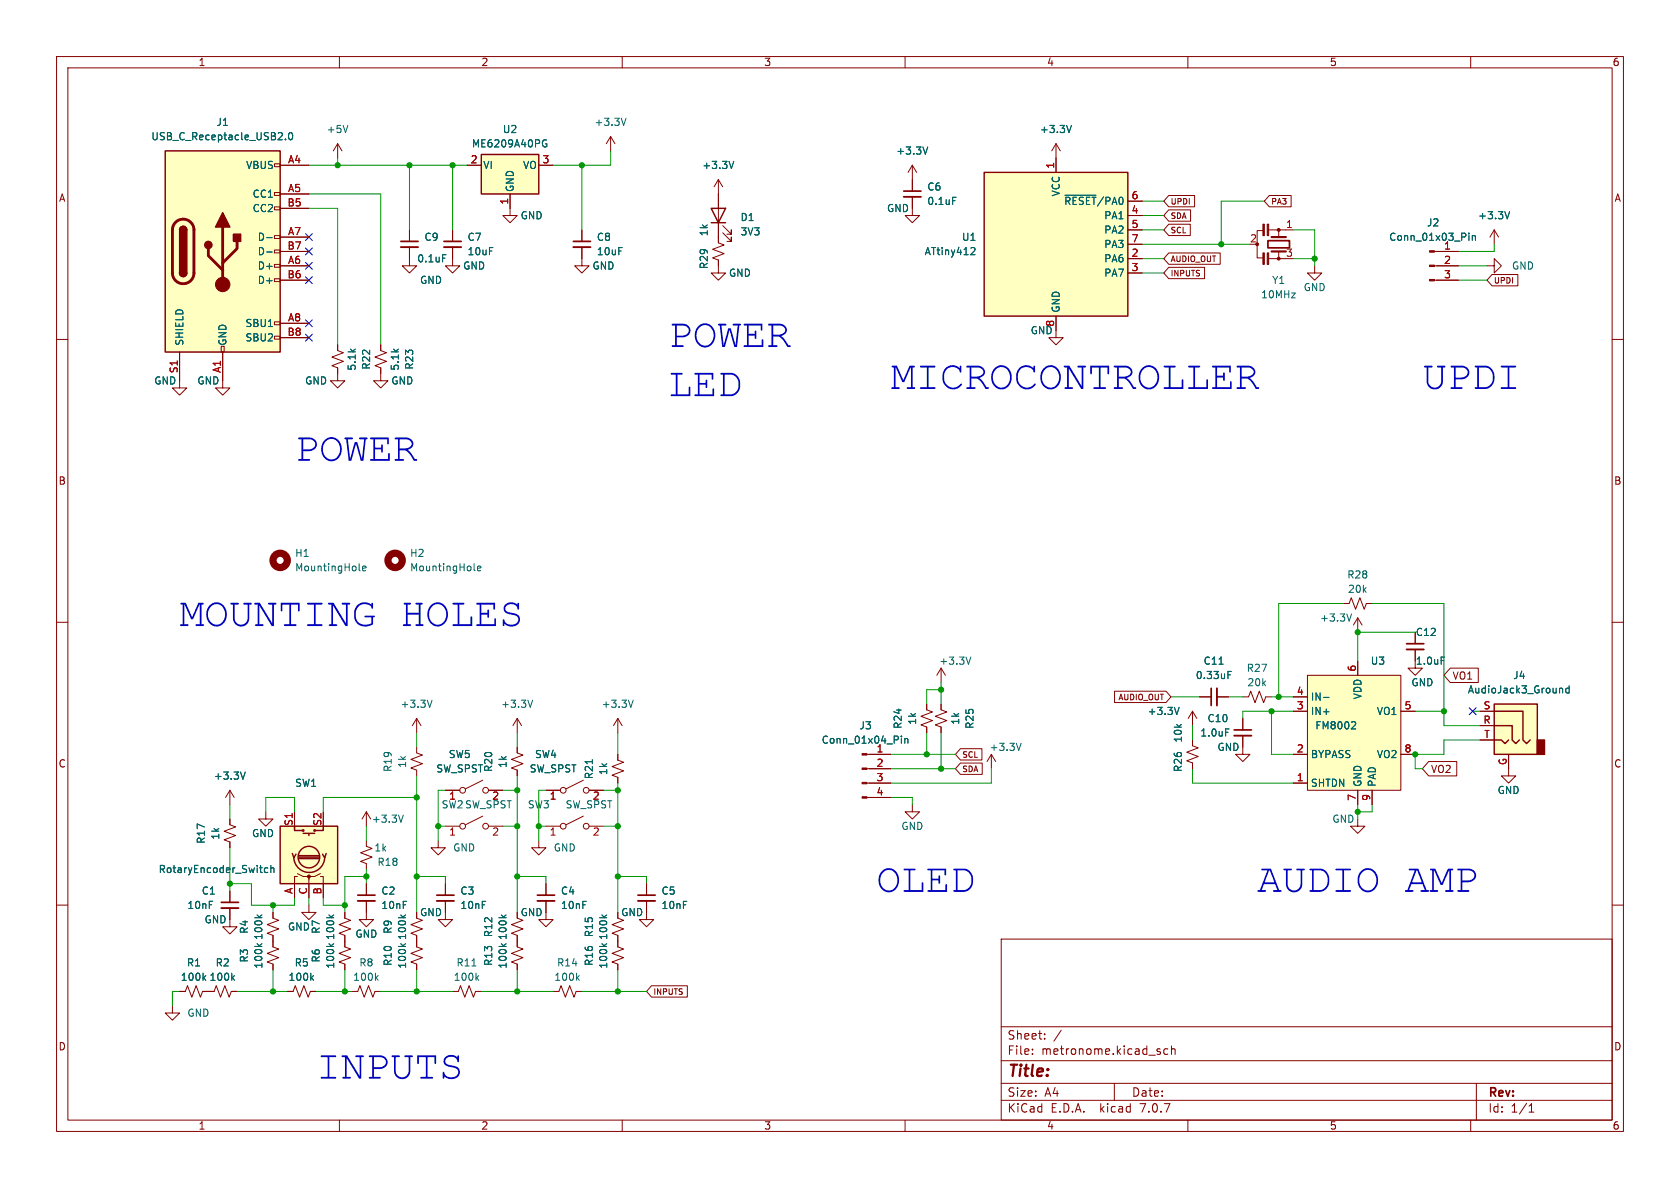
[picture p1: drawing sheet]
<svg xmlns="http://www.w3.org/2000/svg" width="297mm" height="210mm" viewBox="0 0 297 210" stroke-linecap="round" stroke-linejoin="round" font-family="sans-serif">
<g fill="none" stroke="#840000" stroke-width=".18">
<path d="M10 10h277v190h-277zM12 12h273v186h-273zM60 10v2M110 10v2M160 10v2M210 10v2M260 10v2M48.5 36.6h1v.5h-1zM48.5 34h1v.5h-1zM48.5 29h1v.5h-1zM49.5 29.2h5.1M49.5 34.3h5.1"/>
<path d="M49.5 36.8h5.1M59.7 25.4l-.8 1.3M59.7 25.4v2.5M59.7 25.4l.8 1.3M82.5 29.2h2.6M90.2 34.3v3.8h1.2l-1.2 1.3-1.3-1.3h1.3M95.2 29.2h2.6M107.9 24.1l-.7 1.3M107.9 24.1v2.6M107.9 24.1l.8 1.3M127 31.8v11.1l1 .4-2 .8 2 .7-2 .8 1 .4v2.3h1.3l-1.3 1.2-1.3-1.2h1.3M127 31.8l-.8 1.2"/>
<path d="M127 31.8l.8 1.2M127.8 39.9l1.5 1.5v-.8v.8h-.8M161.3 34.8v3.3h1.3l-1.3 1.3-1.3-1.3h1.3M161.3 29.2v4.6M161.3 29.2l-.8 1.3M161.3 29.2l.8 1.3M186.7 25.4v5.1M186.7 25.4l-.8 1.3M186.7 25.4l.8 1.3M199.4 38.1h2.5M199.4 35.6h2.5M206.6 37.1h3.9v2h-3.9l-.9-1z"/>
<path d="M206.6 39.6h3.8v2h-3.8l-.9-1zM206.6 34.6h4.6v2h-4.6l-.9-1zM224.4 34.6h3.9v2h-3.9l-.9-1zM10 60h2M48.5 59.4h1v.5h-1zM48.5 56.9h1v.5h-1zM48.5 49.3h1v.5h-1zM48.5 46.7h1v.5h-1zM48.5 44.2h1v.5h-1zM48.5 41.7h1v.5h-1zM49.5 47h5.1M49.5 41.9h5.1"/>
<path d="M49.5 57.2h5.1M49.5 49.5h5.1M49.5 44.5h5.1M49.5 59.7h5.1M72.4 43.7v3.3h1.3l-1.3 1.3-1.3-1.3h1.3M72.4 40.6v2.1M80 43.7v3.3h1.3l-1.3 1.3-1.3-1.3h1.3M80 40.6v2.1M102.9 43.7v3.3h1.2l-1.2 1.3-1.3-1.3h1.3M102.9 40.6v2.1M127.8 41.1l1.5 1.6v-.8v.8h-.8M186.7 55.9v3.8h1.3l-1.3 1.3-1.3-1.3h1.3"/>
<path d="M199.4 45.7h2.5M199.4 48.3h2.5M199.4 40.6h2.5M199.4 43.2h2.5M206.6 44.7h9.1v2h-9.1l-.9-1zM206.6 47.3h6.4v2h-6.4l-.9-1zM223.4 40.8h-1.2v4.8h1.1M224.3 45.7h3M224.3 40.6h4.3M226.1 40.6v1.2M226.1 44.5v1.2M232.4 47v1.3h1.3l-1.3 1.2-1.3-1.2h1.3"/>
<path d="M253.6 47h4.2M253.6 49.5h4.2M253.6 44.5h4.2M262.9 47h1.3v-1.3l1.2 1.3-1.2 1.3v-1.3M263.8 48.5h4.5v2h-4.5l-.9-1zM264.2 40.6l-.8 1.3M264.2 40.6v2.6M264.2 40.6l.7 1.3M285 60h2M31.7 62.2v6.4h1.3l-1.3 1.3-1.2-1.3h1.2M39.1 61.2h.5v1h-.5zM39.4 62.2v6.4h1.2l-1.2 1.3-1.3-1.3h1.3"/>
<path d="M59.7 61v1l1 .4-2 .7 2 .8-2 .7 1 .4v2.3h1.3l-1.3 1.3-1.3-1.3h1.3M67.3 61v1l1 .4-2 .7 2 .8-2 .7 1 .4v2.3h1.3l-1.3 1.3-1.3-1.3h1.3M10 110h2M166.4 118.1l-.8 1.3M166.4 118.1v2.6M166.4 118.1l.7 1.3M231.1 119.4h16.5v20.3h-16.5zM237.5 106.7h1l.4-1 .7 2 .8-2 .8 2 .4-1h1M240 109.2l-.7 1.3M240 109.2v2.6M240 116.8v2.6M240 109.2l.8 1.3"/>
<path d="M250.2 114.8v3.3h1.3l-1.3 1.3-1.3-1.3h1.3M250.2 111.8v2M256.4 118.1h4.9v2.6h-4.9l-1.1-1.3zM285 110h2M40.6 139.7v2.5M40.6 139.7l-.7 1.3M40.6 139.7l.8 1.3M73.7 132.1v1l1 .4-2.1 .7 2.1 .8-2.1 .8 1.1 .3v1.1M73.7 127v2.5M73.7 127l-.8 1.3M73.7 127l.7 1.3M78.7 139.7h2.6"/>
<path d="M85.3 137.9l-3 1.5M86.4 139.7h2.5M91.4 132.1v1l1.1 .4-2.1 .7 2.1 .8-2.1 .8 1 .3v1.1M91.4 127v2.5M91.4 127l-.7 1.3M91.4 127l.8 1.3M96.5 139.7h2.6M103.1 137.9l-3 1.5M104.1 139.7h2.6M109.2 133.4v1l1 .3-2 .8 2 .8-2 .7 1 .4v1M109.2 127v2.5M109.2 127l-.7 1.3"/>
<path d="M109.2 127l.8 1.3M153.3 138.4h4.2M153.3 135.9h4.2M153.3 133.4h4.2M163.8 124.5v1l1 .4-2 .7 2 .8-2 .7 1 .4v1M166.4 124.5v1l1 .4-2 .7 2 .8-2 .7 1 .4v1M169.8 134.9h3.8v2h-3.8l-.9-1zM169.8 132.3h3.8v2.1h-3.8l-.9-1zM175.3 133.4l-.8 1.2M175.3 133.4v2.5M175.3 133.4l.7 1.2M197 122.2h9.1l.9 1-.9 1h-9.1z"/>
<path d="M210.8 130.8v1l1 .4-2 .8 2 .7-2 .8 1 .4v1M210.8 125.7l-.7 1.3M210.8 125.7v2.6M210.8 125.7l.8 1.3M212.1 123.2h2M215.1 123.2h2.1M219.7 123.2h1l.4-1 .8 2 .7-2 .8 2 .4-1h1M219.7 130v3.4h1.3l-1.3 1.2-1.3-1.2h1.3M219.7 127v2M228.6 138.4h2.5M228.6 133.4h2.5M228.6 123.2h2.5"/>
<path d="M228.6 125.7h2.5M240 139.7v2.5M242.6 139.7v2.5M247.6 133.4h2.6M247.6 125.7h2.6M252.6 134.6h4.9v2.6h-4.9l-1.1-1.3zM261.6 128.3h2.6M261.6 125.7h2.6M261.6 130.8h2.6M266.7 133.4v3.8h-1.3l1.3 1.2 1.3-1.2h-1.3M10 160h2M40.6 144.8v1l1.1 .4-2.1 .7 2.1 .8-2.1 .8 1 .3v1.1"/>
<path d="M40.6 157.5v2M47 143.5v1.3h1.3l-1.3 1.3-1.3-1.3h1.3M52.1 143.5v2.6M52.6 154.9h-.5v3.9M52.6 154.4l1 .5h1v.5M56.6 154.9h.5v3.9M56.6 154.4l-1 .5h-1v3.9M64.8 159.3v3.3h1.2l-1.2 1.2-1.3-1.2h1.3M64.8 148.6v1l1 .4-2 .7 2 .8-2 .8 1 .4v1M64.8 143.5v2.6M64.8 156.2v2M64.8 143.5l-.8 1.3"/>
<path d="M64.8 143.5l.7 1.3M77.5 148.6v1.3h1.2l-1.2 1.2-1.3-1.2h1.3M78.7 159.3v3.3h1.3l-1.3 1.2-1.2-1.2h1.2M78.7 146.1h2.6M78.7 156.2v2M85.3 144.3l-3 1.5M86.4 146.1h2.5M95.2 148.6v1.3h1.3l-1.3 1.2-1.2-1.2h1.2M96.5 159.3v3.3h1.3l-1.3 1.2-1.3-1.2h1.3M96.5 146.1h2.6M96.5 156.2v2M103.1 144.3l-3 1.5"/>
<path d="M104.1 146.1h2.6M114.3 159.3v3.3h1.3l-1.3 1.2-1.3-1.2h1.3M114.3 156.2v2M153.3 141h4.2M161.3 142.2v1.3h1.3l-1.3 1.3-1.3-1.3h1.3M240 144.8v1.3h1.3l-1.3 1.2-1.2-1.2h1.2M285 160h2M30.5 177.8v1.3h1.2l-1.2 1.2-1.3-1.2h1.3M31.7 175.3h1.1l.3-1.1 .8 2.1 .8-2.1 .7 2.1 .4-1h2l.4-1.1 .8 2.1 .8-2.1 .7 2.1 .4-1h1M40.6 160.5v3.3h1.3l-1.3 1.3-1.2-1.3h1.2M48.3 161.3v1l1 .4-2.1 .7 2.1 .8-2.1 .8 1.1 .4v2l1 .4-2.1 .7 2.1 .8-2.1 .8 1.1 .3v1.1M50.8 175.3h1l.4-1.1 .8 2.1 .7-2.1 .8 2.1 .4-1h1"/>
<path d="M54.6 160v1.3h1.3l-1.3 1.3-1.3-1.3h1.3M61 161.3v1l1 .4-2.1 .7 2.1 .8-2.1 .8 1.1 .4v2l1 .4-2.1 .7 2.1 .8-2.1 .8 1.1 .3v1.1M62.2 175.3h1l.4-1.1 .8 2.1 .8-2.1 .7 2.1 .4-1h1M73.7 162.3l1 .4-2.1 .7 2.1 .8-2.1 .8 1.1 .4v2l1 .4-2.1 .7 2.1 .8-2.1 .8 1.1 .3v1.1M80 175.3h1l.4-1.1 .8 2.1 .7-2.1 .8 2.1 .4-1h1M91.4 162.3l1.1 .4-2.1 .7 2.1 .8-2.1 .8 1 .4v2l1.1 .4-2.1 .7 2.1 .8-2.1 .8 1 .3v1.1M97.8 175.3h1l.4-1.1 .7 2.1 .8-2.1 .8 2.1 .4-1h1M109.2 162.3l1 .4-2 .7 2 .8-2 .8 1 .4v2l1 .4-2 .7 2 .8-2 .8 1 .3v1.1M115.2 174.3h6.3v2h-6.3l-.9-1zM177 166h108v32h-108zM60 198v2M110 198v2"/>
<path d="M160 198v2M177 194.5h108M177 191.5h108M177 187.5h108M177 181.5h108M182.5 186.3v.1M182.5 185.5v.1M184.7 183.6v.1M184.7 182.8v.1M187.6 182.1l-1.3 2M197 191.5v3M205.1 186v.3"/>
<path d="M206.5 185.5l-.5-.1-.3 .3v.4l.2 .2h.6M207.1 185.5l.2-.1 .4 .1v.9M207.1 184.9v1.5M210 198v2M260 198v2M261 191.5v6.5M270.3 196.6h.9M270.3 195.5l.4-.4v1.5"/>
<circle cx="81.8" cy="139.7" r=".51"/>
<circle cx="85.9" cy="139.7" r=".51"/>
<circle cx="99.6" cy="139.7" r=".51"/>
<circle cx="103.6" cy="139.7" r=".51"/>
<circle cx="81.8" cy="146.1" r=".51"/>
<circle cx="85.9" cy="146.1" r=".51"/>
<circle cx="99.6" cy="146.1" r=".51"/>
<circle cx="103.6" cy="146.1" r=".51"/>
</g>
<g fill="none" stroke="#006464" stroke-width=".18">
<path d="M50.5 24.6v.1M51.1 23.6l.2-.2a.68 .68 0 0 1 .5 .7 .68 .68 0 0 1-.5 .6l-.2-.1-.1-.4zM61.5 22.2l-.4 1.2M96.4 25.4h.3l-.1 .5-.3 .1-.3-.2M96.6 24.8l-.3-.1-.3 .2M110.7 20.9l-.5 1.3M129.7 28.5l-.4 1.3M164 26l-.4 1.2M168.4 34.9h.6M188.3 34.5h5.5M189.4 22.2l-.4 1.2M266.9 37.4l-.4 1.3"/>
<path d="M47.1 42h1M47.1 44.5h1M78.2 45h.7M171.8 43.8h.4l.2 .3-.8 .9h.8M259.7 41.2v.1M259.7 41.6v.9M260.3 41.6v.9M260.3 41.8l.2-.2 .3 .1v.8M63.5 100.7l.2 .2M64.1 100.5l.6-.1-.1-.3h-.3l-.2 .1 .1 .6h.4M83.8 100.7l.2 .2M84.4 100.5l.6-.1v-.3h-.4l-.2 .1 .1 .6h.5"/>
<path d="M171.6 116.1l-.4 1.3M215.5 117.4h.7M217.1 119.3h.4M217.1 118.7h.6M238.9 108.5l-.4 1.3M254.8 116.1h.6M43.4 136.5l-.5 1.2M76.4 123.8l-.4 1.2M94.2 123.8l-.5 1.2M104.7 134.3v.7M111.9 123.8l-.4 1.2M159.4 130.1v.1"/>
<path d="M159.4 130.5v.9M160 130.5v.9M160 130.7l.1-.2 .3 .1 .1 .8M180.5 131.4l-.4 1.3M208.5 125l-.5 1.3M216.7 128.8h.6M234 123.3h1M239.4 127.6l.3 .2-.1 .3-.7 .7h.8M275.9 121.7l.4 .1v.7M277.4 121.7h-.4l-.2 .2 .1 .5h.5M277.4 121.2v1.3M47.3 153.5l-.3-.1-.3 .2 .2 .6h.4"/>
<path d="M47.9 153.5l.2-.1 .3 .1v.7M47.9 153v1.2M71.3 144.1l-.4 1.3M36 172.8l.4 .5M36.4 172.5l-.5 .4M41.1 172.8l.4 .5M41.5 172.5l-.5 .4M45.5 166.8l.4 .5M45.5 161.7l.4 .5M46.3 166.8l-.5 .4M46.3 161.7l-.5 .4M55.1 172.8l.3 .5"/>
<path d="M55.4 172.5l-.5 .4M58.2 166.8l.4 .5M58.2 161.7l.4 .5M59 166.8l-.5 .4M59 161.7l-.5 .4M66.5 172.8l.4 .5M66.9 172.5l-.5 .4M70.9 161.7l.4 .5M70.9 166.8l.4 .5M71.7 161.7l-.5 .4M71.7 166.8l-.5 .4M83.4 170.8h.8"/>
<path d="M84.3 172.8l.3 .5M84.6 172.5l-.4 .4M88.6 161.7l.5 .5M88.6 166.8l.5 .5M89.5 161.7l-.5 .4M89.5 166.8l-.5 .4M102.1 172.8l.3 .5M102.4 172.5l-.5 .4M106.4 166.8l.5 .5M106.4 161.7l.5 .5M107.3 166.8l-.5 .4M107.3 161.7l-.5 .4"/>
</g>
<path d="M159.8 34.8h3M70.9 43.7h3M78.5 43.7h3M101.3 43.7h3.1M248.7 114.8h3M215.1 121.7v3M218.2 130h3M63.2 159.3h3.1M77.2 159.3h3.1M95 159.3h3M112.8 159.3h3M39.1 160.5h3.1" fill="none" stroke="#840000" stroke-width=".33"/>
<g fill="none" stroke="#840000" stroke-width=".3">
<path d="M159.8 33.8h3M70.9 42.7h3M78.5 42.7h3M101.3 42.7h3.1M224.2 42.5h3.8v1.3h-3.8zM248.7 113.8h3M214.1 121.7v3M218.2 129h3M39.1 159.5h3.1M63.2 158.2h3.1M77.2 158.2h3.1M95 158.2h3"/>
<path d="M112.8 158.2h3"/>
</g>
<g fill="#840000" stroke="#840000" stroke-width=".18">
<path d="M152.4 140.8h.9v.3h-.9z"/>
<path d="M152.4 138.3h.9v.3h-.9z"/>
<path d="M152.4 135.8h.9v.2h-.9z"/>
<path d="M152.4 133.2h.9v.3h-.9z"/>
<path d="M252.7 49.4h.9v.3h-.9z"/>
<path d="M252.7 46.9h.9v.2h-.9z"/>
<path d="M252.7 44.3h.9v.3h-.9z"/>
<path d="M223.3 39.6h.2v2.1h-.2z"/>
<path d="M224 39.6h.3v2.1h-.3z"/>
<path d="M223.3 44.7h.2v2h-.2z"/>
<path d="M224 44.7h.3v2h-.3z"/>
<circle cx="39.4" cy="50.3" r="1.27"/>
<circle cx="54.6" cy="154.9" r=".25"/>
<circle cx="226.1" cy="40.6" r=".25"/>
<circle cx="222.2" cy="43.2" r=".25"/>
<circle cx="226.1" cy="45.7" r=".25"/>
</g>
<g fill="none" stroke="#840000" stroke-width=".25">
<path d="M29.2 26.7h20.3v35.5h-20.3zM85.1 27.3h10.1v7h-10.1zM125.7 36.8h2.6l-1.3 2.6zM125.7 39.4h2.6M174 30.5h25.4v25.4h-25.4zM31.7 48.3a.64 .64 0 0 0 .7 .6 .64 .64 0 0 0 .6-.6M31.7 40.6a.64 .64 0 0 1 .7-.6 .64 .64 0 0 1 .6 .6M264.2 124.5h7.6v8.9h-7.6zM264.2 130.8h1.2l.7 .6 .6-.6M264.2 128.3h3.1v2.5l.7 .6 .6-.6M264.2 125.7h5v5.1l.7 .6 .6-.6M49.5 146.1h10.2v10.1h-10.2z"/>
<path d="M51.7 150.9l.2 .7 .4-.6M51.9 151.5a2.73 2.73 0 0 0 2.8 2.7 2.73 2.73 0 0 0 2.7-2.7M52.1 146.1v.7h1.5M52.8 151.8h3.6M52.8 151.5h3.6M52.8 151.3h3.6M53.6 147.3h2M54.6 147.3v.4M57.1 146.1v.7h-1.5M57.7 150.9l-.3 .7-.4-.6"/>
<circle cx="53.6" cy="146.8" r=".13"/>
<circle cx="54.6" cy="151.5" r="1.9"/>
<circle cx="55.6" cy="146.8" r=".13"/>
</g>
<g fill="#ffffc2" stroke="#ffffc2" stroke-width=".18">
<path d="M29.2 26.7h20.3v35.5h-20.3z"/>
<path d="M49.5 146.1h10.2v10.1h-10.2z"/>
<path d="M174 30.5h25.4v25.4h-25.4z"/>
<path d="M264.2 124.5h7.6v8.9h-7.6z"/>
<path d="M85.1 27.3h10.1v7h-10.1z"/>
<path d="M231.1 119.4h16.5v20.3h-16.5z"/>
</g>
<path d="M31 39.3a1.9 1.9 0 0 1 2.1-.4 1.9 1.9 0 0 1 1.2 1.7v7.7a1.91 1.91 0 0 1-1.9 1.9 1.91 1.91 0 0 1-1.9-1.9v-7.8l.2-.7zM36.8 43.9v1.3l2.6 2.6M39.4 40.1v10.2M41.9 42.7v1.2l-2.5 2.6" fill="none" stroke="#840000" stroke-width=".51"/>
<g fill="#840000" stroke="#840000" stroke-width=".25">
<path d="M31.7 48.3h1.3a.64 .64 0 0 1-.6 .6 .64 .64 0 0 1-.7-.6z"/>
<path d="M31.7 40.6h1.3v7.7h-1.3z"/>
<path d="M31.9 40.2a.64 .64 0 0 1 .7-.1 .64 .64 0 0 1 .4 .5h-1.3z"/>
<path d="M39.4 37.6l1.2 2.5h-2.5z"/>
<path d="M41.3 41.4h1.2v1.3h-1.2z"/>
<path d="M271.8 130.8h1.2v2.6h-1.2z"/>
<circle cx="36.8" cy="43.3" r=".63"/>
</g>
<g fill="none" stroke="#840000" stroke-width="1.3">
<circle cx="49.5" cy="99.1" r="1.27"/>
<circle cx="69.8" cy="99.1" r="1.27"/>
</g>
<path d="M224.8 41.9h2.5M224.8 44.5h2.5" fill="none" stroke="#840000" stroke-width=".38"/>
<g fill="none" stroke="#009600" stroke-width=".18">
<path d="M54.6 36.8h5.1v24.2M54.6 34.3h12.7v26.7M54.6 29.2h27.9M59.7 27.9v1.3M72.4 29.2v11.4M80 29.2v11.4M102.9 29.2v11.4M107.9 26.7v2.5h-10.1M201.9 35.6h3.8M201.9 38.1h3.8M223.5 35.6h-7.6v7.6M201.9 48.3h3.8"/>
<path d="M201.9 43.2h19.1M201.9 45.7h3.8M201.9 40.6h3.8M228.6 45.7h3.8M228.6 40.6h3.8v6.4M257.8 47h5.1M257.8 49.5h5.1M264.2 43.2v1.3h-6.4M237.5 106.7h-11.4v16.5M242.6 106.7h12.7v21.6h6.3M250.2 111.8h-10.2v5M73.7 129.5v2.6"/>
<path d="M73.7 137.2v24.1M78.7 139.7h-1.2v8.9M88.9 139.7h2.5M91.4 129.5v2.6M91.4 137.2v24.1M96.5 139.7h-1.3v8.9M106.7 139.7h2.5M109.2 129.5v3.9M109.2 138.4v22.9M157.5 133.4h11.4M157.5 135.9h11.4M163.8 129.5v3.9"/>
<path d="M166.4 120.7v3.8M166.4 129.5v6.4M166.4 121.9h-2.6v2.6M175.3 135.9v2.5h-17.8M207 123.2h5.1M210.8 135.9v2.5h17.8M210.8 128.3v2.5M217.2 123.2h2.5M224.8 125.7v7.7h3.8M224.8 123.2h3.8M228.6 125.7h-8.9v1.3M250.2 125.7h5.1"/>
<path d="M260.3 125.7h1.3M261.6 130.8h-6.3v2.6h-5.1v2.5h1.3M40.6 156.2h3.8v3.8h7.7v-1.2M40.6 142.2v2.6M40.6 149.9v7.6M47 143.5v-2.5h5.1v2.5M54.6 158.8v1.2M57.1 158.8v1.2h3.9M64.8 154.9h-3.8v6.4M64.8 146.1v2.5M64.8 153.7v2.5M73.7 154.9h5v1.3"/>
<path d="M73.7 141h-16.6v2.5M77.5 146.1h1.2M88.9 146.1h2.5M91.4 154.9h5.1v1.3M95.2 146.1h1.3M106.7 146.1h2.5M109.2 154.9h5.1v1.3M157.5 141h3.8v1.2M240 142.2v2.6M242.6 142.2v1.3h-2.6M31.7 175.3h-1.2v2.5M41.9 175.3h8.9"/>
<path d="M48.3 160v1.3M48.3 171.5v3.8M55.9 175.3h6.3M61 171.5v3.8M67.3 175.3h12.7M73.7 171.5v3.8M85.1 175.3h12.7M91.4 171.5v3.8M102.9 175.3h11.4M109.2 171.5v3.8"/>
</g>
<g fill="none" stroke="#000084" stroke-width=".18">
<path d="M54 43.8l1.2 1.3M54 59.1l1.2 1.2M54 46.4l1.2 1.2M54 48.9l1.2 1.2M54 56.5l1.2 1.3M54 41.3l1.2 1.2M55.2 43.8l-1.2 1.3M55.2 59.1l-1.2 1.2M55.2 46.4l-1.2 1.2M55.2 48.9l-1.2 1.2M55.2 56.5l-1.2 1.3M55.2 41.3l-1.2 1.2"/>
<path d="M259.7 125.1l1.3 1.2M261 125.1l-1.3 1.2"/>
</g>
<g fill="#009600" stroke="#009600" stroke-width=".18">
<circle cx="109.2" cy="175.3" r=".46"/>
<circle cx="109.2" cy="146.1" r=".46"/>
<circle cx="109.2" cy="139.7" r=".46"/>
<circle cx="91.4" cy="175.3" r=".46"/>
<circle cx="91.4" cy="139.7" r=".46"/>
<circle cx="109.2" cy="154.9" r=".46"/>
<circle cx="91.4" cy="154.9" r=".46"/>
<circle cx="91.4" cy="146.1" r=".46"/>
<circle cx="95.2" cy="146.1" r=".46"/>
<circle cx="73.7" cy="141" r=".46"/>
<circle cx="64.8" cy="154.9" r=".46"/>
<circle cx="73.7" cy="154.9" r=".46"/>
<circle cx="77.5" cy="146.1" r=".46"/>
<circle cx="59.7" cy="29.2" r=".46"/>
<circle cx="80" cy="29.2" r=".46"/>
<circle cx="72.4" cy="29.2" r=".46"/>
<circle cx="102.9" cy="29.2" r=".46"/>
<circle cx="73.7" cy="175.3" r=".46"/>
<circle cx="61" cy="160" r=".46"/>
<circle cx="40.6" cy="156.2" r=".46"/>
<circle cx="48.3" cy="175.3" r=".46"/>
<circle cx="61" cy="175.3" r=".46"/>
<circle cx="48.3" cy="160" r=".46"/>
<circle cx="166.4" cy="121.9" r=".46"/>
<circle cx="166.4" cy="135.9" r=".46"/>
<circle cx="163.8" cy="133.4" r=".46"/>
<circle cx="250.2" cy="133.4" r=".46"/>
<circle cx="240" cy="143.5" r=".46"/>
<circle cx="255.3" cy="125.7" r=".46"/>
<circle cx="224.8" cy="125.7" r=".46"/>
<circle cx="215.9" cy="43.2" r=".46"/>
<circle cx="232.4" cy="45.7" r=".46"/>
<circle cx="226.1" cy="123.2" r=".46"/>
<circle cx="240" cy="111.8" r=".46"/>
</g>
<g font-size="7.2" fill="#0000c2">
<text x="118.1" y="62.2">POWER</text>
<text x="118.1" y="70.9">LED</text>
<text x="157.5" y="69.6">MICROCONTROLLER</text>
<text x="251.5" y="69.6">UPDI</text>
<text x="52.1" y="82.3">POWER</text>
<text x="31.7" y="111.6">MOUNTINGHOLES</text>
<text x="154.9" y="158.5">OLED</text>
<text x="222.2" y="158.5">AUDIO AMP</text>
<text x="55.9" y="191.6">INPUTS</text>
</g>
<text font-size="2.8" fill="#840000" x="178" y="190.9">Title:</text>
<g font-size="2.1" fill="#840000">
<text x="178" y="184">Sheet:</text>
<text x="178" y="186.7">File:</text>
<text x="184.1" y="186.7">metronome.kicad_sch</text>
<text x="178" y="196.9">KiCad</text>
<text x="178" y="194.1">Size:</text>
<text x="184.7" y="194.1">A4</text>
<text x="185.7" y="196.9">E.D.A.</text>
<text x="194.6" y="196.9">kicad</text>
<text x="200" y="194.1">Date:</text>
<text x="201.8" y="196.9">7.0.7</text>
<text x="263" y="194.3">Rev:</text>
<text x="263" y="196.9">Id:</text>
<text x="267.1" y="196.9">1/1</text>
</g>
<g font-size="1.8" fill="#840000">
<text x="35" y="11.9">1</text>
<text x="85" y="11.9">2</text>
<text x="135" y="11.9">3</text>
<text x="185" y="11.9">4</text>
<text x="235" y="11.9">5</text>
<text x="285" y="11.9">6</text>
<text x="10.3" y="35.9">A</text>
<text x="285.3" y="35.9">A</text>
<text x="10.3" y="85.9">B</text>
<text x="285.3" y="85.9">B</text>
<text x="256.7" y="120.3">VO1</text>
<text x="10.3" y="135.9">C</text>
<text x="252.9" y="136.8">VO2</text>
<text x="285.3" y="135.9">C</text>
<text x="10.3" y="185.9">D</text>
<text x="285.3" y="185.9">D</text>
<text x="35" y="199.9">1</text>
<text x="85" y="199.9">2</text>
<text x="135" y="199.9">3</text>
<text x="185" y="199.9">4</text>
<text x="235" y="199.9">5</text>
<text x="285" y="199.9">6</text>
</g>
<g font-size="1.8" fill="#006464">
<text x="38.2" y="22.5">J1</text>
<text x="57.7" y="23.7">+5V</text>
<text x="88.8" y="23.7">U2</text>
<text x="105" y="22.5">+3.3V</text>
<text x="183.7" y="23.7">+3.3V</text>
<text x="26.7" y="25">USB_C_Receptacle_USB2.0</text>
<text x="83.3" y="26.3">ME6209A40PG</text>
<text x="158.3" y="27.5">+3.3V</text>
<text x="43.4" y="30.1">VBUS</text>
<text x="44.6" y="35.2">CC1</text>
<text x="85.3" y="30.1">VI</text>
<text x="91" y="34" transform="rotate(-90 91 34)">GND</text>
<text x="92.4" y="30.1">VO</text>
<text x="124.1" y="30.1">+3.3V</text>
<text x="163.8" y="33.9">C6</text>
<text x="187.6" y="34.8" transform="rotate(-90 187.6 34.8)">VCC</text>
<text x="44.6" y="37.7">CC2</text>
<text x="91.9" y="39">GND</text>
<text x="125.3" y="41.9" transform="rotate(-90 125.3 41.9)">1k</text>
<text x="130.8" y="39.3">D1</text>
<text x="130.8" y="41.8">3V3</text>
<text x="156.7" y="37.7">GND</text>
<text x="163.8" y="36.4">0.1uF</text>
<text x="188" y="36.4">~{RESET}/PA0</text>
<text x="195.1" y="39">PA1</text>
<text x="195.1" y="41.5">PA2</text>
<text x="252.2" y="40.2">J2</text>
<text x="261.2" y="39">+3.3V</text>
<text x="45.5" y="47.9">D+</text>
<text x="45.5" y="42.8">D-</text>
<text x="45.5" y="45.3">D-</text>
<text x="73.7" y="46.6">0.1uF</text>
<text x="74.9" y="42.8">C9</text>
<text x="81.8" y="47.9">GND</text>
<text x="82.6" y="42.8">C7</text>
<text x="82.6" y="45.3">10uF</text>
<text x="104.6" y="47.9">GND</text>
<text x="105.4" y="42.8">C8</text>
<text x="105.4" y="45.3">10uF</text>
<text x="125.3" y="47.7" transform="rotate(-90 125.3 47.7)">R29</text>
<text x="163.4" y="45.3">ATtiny412</text>
<text x="170" y="42.8">U1</text>
<text x="195.1" y="46.6">PA6</text>
<text x="195.1" y="44">PA3</text>
<text x="245.5" y="42.8">Conn_01x03_Pin</text>
<text x="267.2" y="47.9">GND</text>
<text x="45.5" y="50.4">D+</text>
<text x="74.2" y="50.4">GND</text>
<text x="128.8" y="49.1">GND</text>
<text x="195.1" y="49.1">PA7</text>
<text x="222.8" y="52.9">10MHz</text>
<text x="224.8" y="50.4">Y1</text>
<text x="230.4" y="51.7">GND</text>
<text x="43.3" y="58">SBU1</text>
<text x="182.1" y="59.3">GND</text>
<text x="186.4" y="57.9" transform="rotate(-90 186.4 57.9)">8</text>
<text x="187.6" y="55.4" transform="rotate(-90 187.6 55.4)">GND</text>
<text x="32.6" y="61.2" transform="rotate(-90 32.6 61.2)">SHIELD</text>
<text x="40.2" y="61.2" transform="rotate(-90 40.2 61.2)">GND</text>
<text x="43.3" y="60.6">SBU2</text>
<text x="63.1" y="65.6" transform="rotate(-90 63.1 65.6)">5.1k</text>
<text x="65.6" y="65.4" transform="rotate(-90 65.6 65.4)">R22</text>
<text x="70.7" y="65.6" transform="rotate(-90 70.7 65.6)">5.1k</text>
<text x="73.3" y="65.4" transform="rotate(-90 73.3 65.4)">R23</text>
<text x="27.2" y="68.2">GND</text>
<text x="34.8" y="68.2">GND</text>
<text x="53.8" y="68.2">GND</text>
<text x="69.1" y="68.2">GND</text>
<text x="52.1" y="98.7">H1</text>
<text x="52.1" y="101.2">MountingHole</text>
<text x="72.4" y="98.7">H2</text>
<text x="72.4" y="101.2">MountingHole</text>
<text x="238.1" y="102.5">R28</text>
<text x="238.2" y="105">20k</text>
<text x="233.3" y="110.1">+3.3V</text>
<text x="250.2" y="112.6">C12</text>
<text x="166" y="117.7">+3.3V</text>
<text x="212.7" y="117.7">C11</text>
<text x="220.3" y="119">R27</text>
<text x="242.2" y="117.7">U3</text>
<text x="250.2" y="117.7">1.0uF</text>
<text x="70.7" y="125.3">+3.3V</text>
<text x="88.5" y="125.3">+3.3V</text>
<text x="106.3" y="125.3">+3.3V</text>
<text x="211.3" y="120.2">0.33uF</text>
<text x="220.4" y="121.5">20k</text>
<text x="231.6" y="124.1">IN-</text>
<text x="240.9" y="123.7" transform="rotate(-90 240.9 123.7)">VDD</text>
<text x="249.4" y="121.5">GND</text>
<text x="259.4" y="122.8">AudioJack3_Ground</text>
<text x="267.4" y="120.2">J4</text>
<text x="145.2" y="131.7">Conn_01x04_Pin</text>
<text x="151.8" y="129.1">J3</text>
<text x="159.6" y="128.9" transform="rotate(-90 159.6 128.9)">R24</text>
<text x="162.2" y="128.2" transform="rotate(-90 162.2 128.2)">1k</text>
<text x="169.8" y="128.2" transform="rotate(-90 169.8 128.2)">1k</text>
<text x="172.3" y="128.9" transform="rotate(-90 172.3 128.9)">R25</text>
<text x="202.8" y="126.6">+3.3V</text>
<text x="209.1" y="131.4" transform="rotate(-90 209.1 131.4)">10k</text>
<text x="212.1" y="130.4">1.0uF</text>
<text x="213.4" y="127.9">C10</text>
<text x="231.6" y="126.6">IN+</text>
<text x="232.4" y="129.1">FM8002</text>
<text x="243.3" y="126.6">VO1</text>
<text x="69.4" y="136.6" transform="rotate(-90 69.4 136.6)">R19</text>
<text x="72" y="135.8" transform="rotate(-90 72 135.8)">1k</text>
<text x="77" y="136.8">SW_SPST</text>
<text x="79.2" y="134.2">SW5</text>
<text x="87.2" y="136.6" transform="rotate(-90 87.2 136.6)">R20</text>
<text x="89.8" y="135.8" transform="rotate(-90 89.8 135.8)">1k</text>
<text x="93.5" y="136.8">SW_SPST</text>
<text x="94.5" y="134.2">SW4</text>
<text x="105" y="137.8" transform="rotate(-90 105 137.8)">R21</text>
<text x="107.5" y="137.1" transform="rotate(-90 107.5 137.1)">1k</text>
<text x="174.9" y="132.9">+3.3V</text>
<text x="209.1" y="136.6" transform="rotate(-90 209.1 136.6)">R26</text>
<text x="215.1" y="132.9">GND</text>
<text x="231.6" y="134.2">BYPASS</text>
<text x="243.3" y="134.2">VO2</text>
<text x="37.7" y="138">+3.3V</text>
<text x="52.1" y="139.3">SW1</text>
<text x="78" y="143.1">SW2 SW_SPST</text>
<text x="93.2" y="143.1">SW3</text>
<text x="99.9" y="143.1">SW_SPST</text>
<text x="231.6" y="139.3">SHTDN</text>
<text x="240.9" y="139.2" transform="rotate(-90 240.9 139.2)">GND</text>
<text x="243.4" y="139.2" transform="rotate(-90 243.4 139.2)">PAD</text>
<text x="264.7" y="140.6">GND</text>
<text x="36.4" y="149.3" transform="rotate(-90 36.4 149.3)">R17</text>
<text x="39" y="148.5" transform="rotate(-90 39 148.5)">1k</text>
<text x="44.5" y="148.2">GND</text>
<text x="65.6" y="145.6">+3.3V</text>
<text x="159.3" y="146.9">GND</text>
<text x="235.5" y="145.6">GND</text>
<text x="27.9" y="154.5">RotaryEncoder_Switch</text>
<text x="66.1" y="150.7">1k</text>
<text x="66.6" y="153.3">R18</text>
<text x="80" y="150.7">GND</text>
<text x="97.8" y="150.7">GND</text>
<text x="33" y="160.9">10nF</text>
<text x="35.6" y="158.3">C1</text>
<text x="67.3" y="158.3">C2</text>
<text x="67.3" y="160.9">10nF</text>
<text x="81.3" y="158.3">C3</text>
<text x="81.3" y="160.9">10nF</text>
<text x="99.1" y="158.3">C4</text>
<text x="99.1" y="160.9">10nF</text>
<text x="116.8" y="158.3">C5</text>
<text x="116.8" y="160.9">10nF</text>
<text x="36.1" y="163.4">GND</text>
<text x="44" y="165.2" transform="rotate(-90 44 165.2)">R4</text>
<text x="46.6" y="166.3" transform="rotate(-90 46.6 166.3)">100k</text>
<text x="50.8" y="164.7">GND</text>
<text x="56.7" y="165.2" transform="rotate(-90 56.7 165.2)">R7</text>
<text x="59.3" y="166.3" transform="rotate(-90 59.3 166.3)">100k</text>
<text x="62.7" y="166">GND</text>
<text x="69.4" y="165.2" transform="rotate(-90 69.4 165.2)">R9</text>
<text x="72" y="166.3" transform="rotate(-90 72 166.3)">100k</text>
<text x="74.2" y="162.2">GND</text>
<text x="87.2" y="165.8" transform="rotate(-90 87.2 165.8)">R12</text>
<text x="89.8" y="166.3" transform="rotate(-90 89.8 166.3)">100k</text>
<text x="91.9" y="162.2">GND</text>
<text x="105" y="165.8" transform="rotate(-90 105 165.8)">R15</text>
<text x="107.5" y="166.3" transform="rotate(-90 107.5 166.3)">100k</text>
<text x="109.7" y="162.2">GND</text>
<text x="31.9" y="173.6">100k</text>
<text x="32.9" y="171">R1</text>
<text x="36.9" y="173.6">100k</text>
<text x="38" y="171">R2</text>
<text x="44" y="170.3" transform="rotate(-90 44 170.3)">R3</text>
<text x="46.6" y="171.3" transform="rotate(-90 46.6 171.3)">100k</text>
<text x="50.9" y="173.6">100k</text>
<text x="52" y="171">R5</text>
<text x="56.7" y="170.3" transform="rotate(-90 56.7 170.3)">R6</text>
<text x="59.3" y="171.3" transform="rotate(-90 59.3 171.3)">100k</text>
<text x="62.3" y="173.6">100k</text>
<text x="63.4" y="171">R8</text>
<text x="69.4" y="170.9" transform="rotate(-90 69.4 170.9)">R10</text>
<text x="72" y="171.3" transform="rotate(-90 72 171.3)">100k</text>
<text x="80.1" y="173.6">100k</text>
<text x="80.6" y="171">R11</text>
<text x="87.2" y="170.9" transform="rotate(-90 87.2 170.9)">R13</text>
<text x="89.8" y="171.3" transform="rotate(-90 89.8 171.3)">100k</text>
<text x="97.9" y="173.6">100k</text>
<text x="98.4" y="171">R14</text>
<text x="105" y="170.9" transform="rotate(-90 105 170.9)">R16</text>
<text x="107.5" y="171.3" transform="rotate(-90 107.5 171.3)">100k</text>
<text x="33" y="179.9">GND</text>
</g>
<g font-size="1.8" fill="#a90000">
<text x="50.8" y="29">A4</text>
<text x="83.1" y="29">2</text>
<text x="95.8" y="29">3</text>
<text x="186.4" y="29.9" transform="rotate(-90 186.4 29.9)">1</text>
<text x="50.8" y="34">A5</text>
<text x="200" y="35.3">6</text>
<text x="50.7" y="36.6">B5</text>
<text x="50.8" y="41.7">A7</text>
<text x="89.9" y="36.3" transform="rotate(-90 89.9 36.3)">1</text>
<text x="200" y="37.8">4</text>
<text x="200" y="40.4">5</text>
<text x="227.3" y="40.4">1</text>
<text x="50.7" y="44.2">B7</text>
<text x="50.8" y="46.7">A6</text>
<text x="200" y="45.5">2</text>
<text x="200" y="42.9">7</text>
<text x="220.9" y="42.9">2</text>
<text x="227.3" y="45.5">3</text>
<text x="255.2" y="44.2">1</text>
<text x="255.2" y="46.7">2</text>
<text x="50.7" y="49.3">B6</text>
<text x="200" y="48">3</text>
<text x="255.2" y="49.3">3</text>
<text x="50.7" y="59.4">B8</text>
<text x="50.8" y="56.9">A8</text>
<text x="31.5" y="66.1" transform="rotate(-90 31.5 66.1)">S1</text>
<text x="39.1" y="66" transform="rotate(-90 39.1 66)">A1</text>
<text x="239.8" y="118.8" transform="rotate(-90 239.8 118.8)">6</text>
<text x="229.2" y="125.5">3</text>
<text x="229.2" y="122.9">4</text>
<text x="248.2" y="125.5">5</text>
<text x="262.2" y="125.5">S</text>
<text x="262.2" y="128">R</text>
<text x="262.3" y="130.6">T</text>
<text x="154.9" y="133.1">1</text>
<text x="154.9" y="135.6">2</text>
<text x="229.2" y="133.1">2</text>
<text x="248.2" y="133.1">8</text>
<text x="266.4" y="135.4" transform="rotate(-90 266.4 135.4)">G</text>
<text x="79.3" y="141.7">1</text>
<text x="86.9" y="141.7">2</text>
<text x="97.1" y="141.7">1</text>
<text x="104.7" y="141.7">2</text>
<text x="154.9" y="138.2">3</text>
<text x="154.9" y="140.7">4</text>
<text x="229.2" y="138.2">1</text>
<text x="239.8" y="141.7" transform="rotate(-90 239.8 141.7)">7</text>
<text x="242.3" y="141.7" transform="rotate(-90 242.3 141.7)">9</text>
<text x="51.8" y="146.1" transform="rotate(-90 51.8 146.1)">S1</text>
<text x="56.9" y="146.1" transform="rotate(-90 56.9 146.1)">S2</text>
<text x="79.3" y="148">1</text>
<text x="86.9" y="148">2</text>
<text x="97.1" y="148">1</text>
<text x="104.7" y="148">2</text>
<text x="51.8" y="158.1" transform="rotate(-90 51.8 158.1)">A</text>
<text x="54.4" y="158.2" transform="rotate(-90 54.4 158.2)">C</text>
<text x="56.9" y="158.2" transform="rotate(-90 56.9 158.2)">B</text>
</g>
<g font-size="1.4" fill="#840000">
<text x="206.9" y="38.9">SDA</text>
<text x="206.9" y="41.4">SCL</text>
<text x="206.9" y="36.4">UPDI</text>
<text x="224.6" y="36.4">PA3</text>
<text x="206.9" y="46.5">AUDIO_OUT</text>
<text x="206.9" y="49.1">INPUTS</text>
<text x="264" y="50.3">UPDI</text>
<text x="197.6" y="124">AUDIO_OUT</text>
<text x="170" y="136.7">SDA</text>
<text x="170" y="134.2">SCL</text>
<text x="115.4" y="176.1">INPUTS</text>
</g>
</svg>
